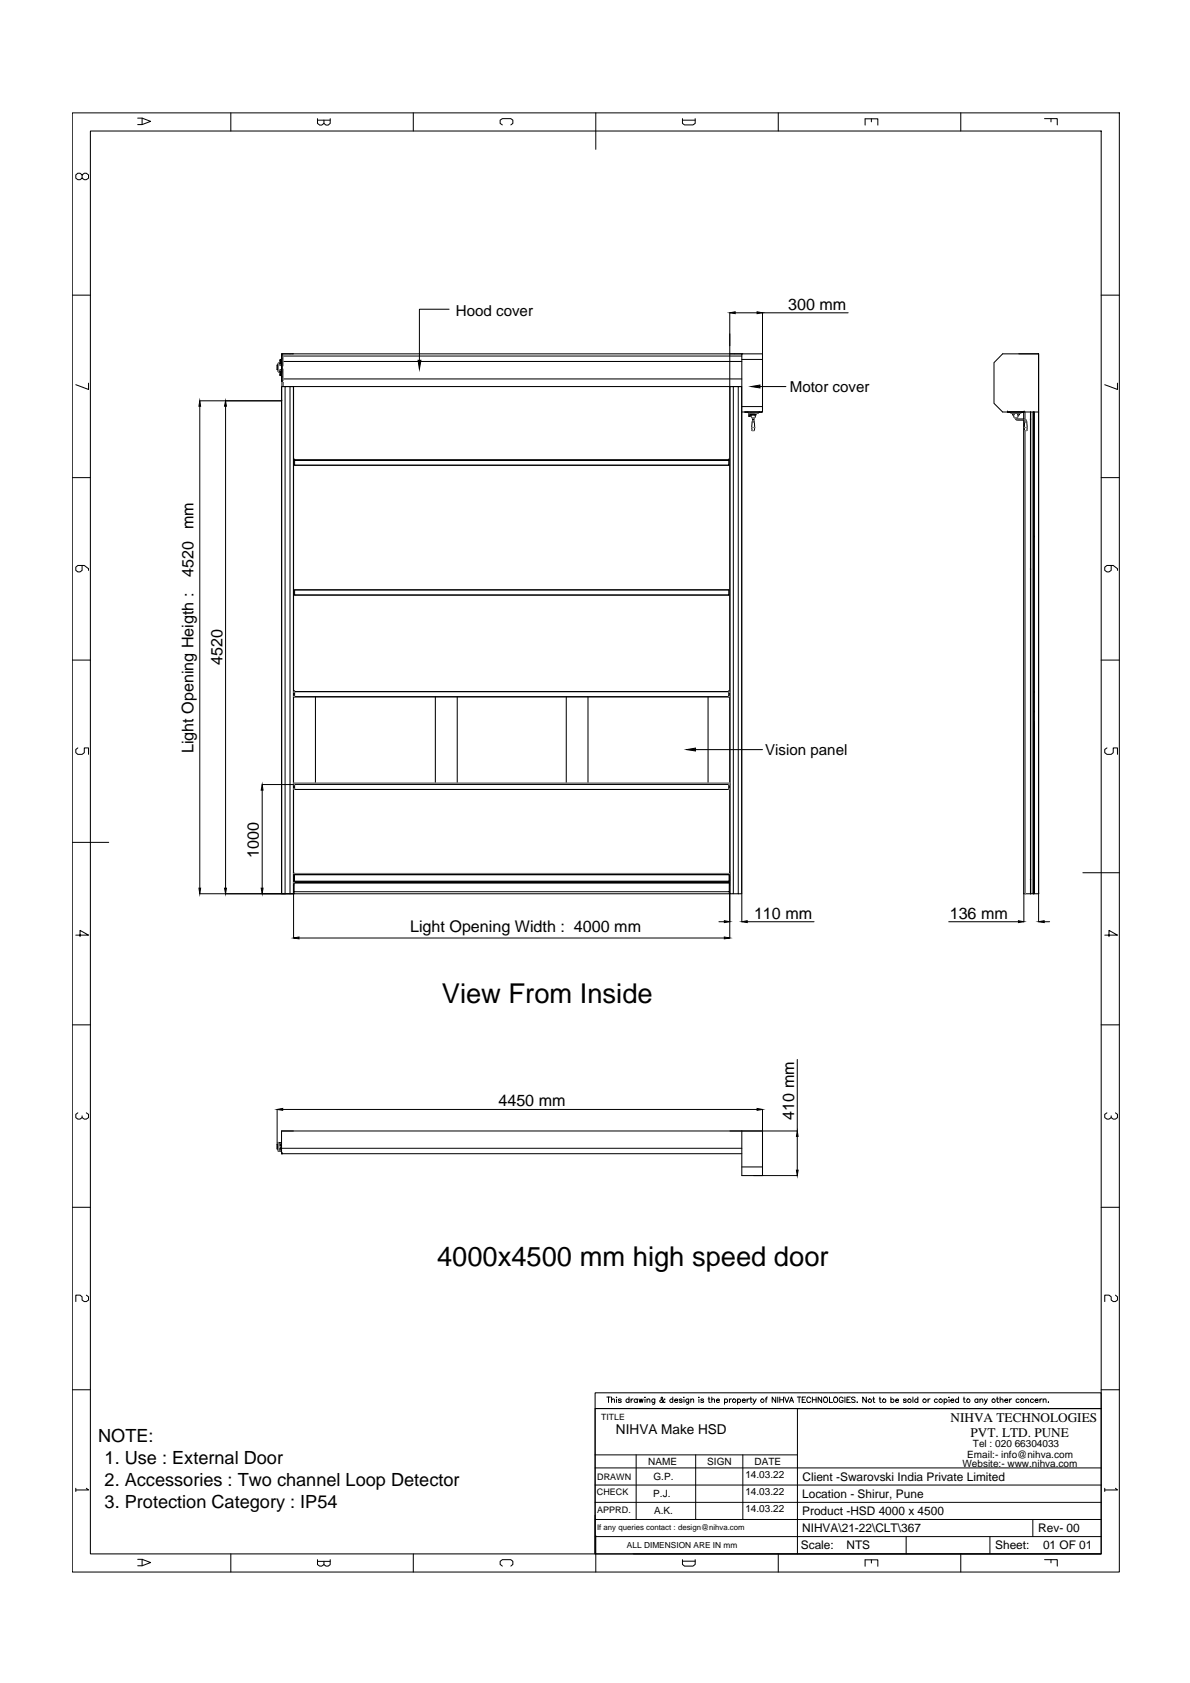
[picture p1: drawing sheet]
<svg xmlns="http://www.w3.org/2000/svg" width="297mm" height="420mm" viewBox="0 0 297 420" stroke-linecap="round" stroke-linejoin="round" font-family="sans-serif">
<!-- layer: 0 -->
<g fill="none" stroke="#000" stroke-width=".25">
<path d="M18 28.2h261.4v364.3h-261.4zM22.6 32.7h252.3v355.2h-252.3zM34.4 29.5h1.1l2.1 .8-2.1 .8h-1.1M35.5 29.5v1.6M57.6 28.2v4.5M79.2 29.6v1.2l.6 .4h.5l.6-.4v-.8M79.2 30h3.2M82.4 29.6v1.2l-.5 .4h-.5l-.5-.4M103.2 28.2v4.5M125.4 31.2l-.6-.4v-.8l.6-.4h2.1l.5 .4v.8l-.5 .4M148.7 28.2v9.1M170.3 29.6v1.2l.6 .4h2.1l.5-.4v-1.2"/>
<path d="M170.3 30h3.2M194.3 28.2v4.5M215.9 31.2v-1.5h3.2v1.5M217.5 29.7v.7M239.8 28.2v4.5M260.7 29.6h3.2v1.6M262.3 29.6v.8M20.5 43.7l.5-.4h.5l.6 .4v.8l-.6 .4h-.5l-.5-.4v-.8l-.5-.4h-.6l-.5 .4v.8l.5 .4h.6l.5-.4M18 73.7h4.6M112.1 77.2h-7.4v12.7M182.2 78.1v156.1M183.5 78.1h5.5"/>
<path d="M211.7 78.1h-21.4v24.8h-5.2M274.9 73.7h4.5M22.1 95.7v1.5l-3.2-1.2M69.2 91.2h.1M69.2 91.2v1.1M69.2 92.3h.2M69.4 92.8h.1M69.4 91.2h-.2v1.1M69.4 90.7v2.1M69.5 90.6l-.1 .1M69.5 92.9h.4M69.5 90.7h.4"/>
<path d="M69.9 93.8h.1M69.9 90.7v.6h.4v1M69.9 92.3v1.2M69.9 92.5l.1 .1M69.9 92.8h.1M69.9 92.6l.1 .9M69.9 92.8v1l.1-.3M69.9 93.8h.4M69.9 93.6h.4M69.9 90.7h.1M70 90l-.1 1.3M70 91h-.1"/>
<path d="M70 90h.1M70 90l-.1 1M70 90l-.1 .7M70.3 92.3h-.4v.5M70.3 89.7h-.4v.3l.4-.1M70.3 94h.2v.1h-.2zM70.3 92.5h.2v.3h-.2zM70.3 90.7h.2v.3h-.2zM70.3 89.6h.2M70.3 91v.3h.2v-.3M70.3 92.2h.2v.3M70.3 88.3h120"/>
<path d="M70.3 88.7v.8M70.3 89.6v1.1M70.3 92.3v.2M70.3 92.8v1.2M70.3 94.1v1M70.3 95.2v.2M70.3 95.1h.2M70.3 88.4h.2M70.3 96.5v126.6M70.4 95.4h.1M70.4 90.2v3M70.5 94.1v1.1l-.2-.1"/>
<path d="M70.5 88.3l-.2 .1M70.5 88.7v.8M70.5 89.6v1.1M70.5 91.3h.1M70.5 92.1v.1M70.5 92.8v1.2M70.7 94.6h114.5M70.7 90.2h114.5M70.7 88.9h114.5M71.2 96.5h-.9v126.6h.9M72.4 96.5h.8v126.6h-.8zM72.4 96.5h-1.2v126.6h1.2"/>
<path d="M72.4 88.3h-1.9v.4h-.2v-.3M72.9 88.3h.4M73.2 96.5h.1M73.3 96.5v137.7M182.2 88.3h3v8.2h-114.9v-1.1h.1v1.1v-1.1h.3v1.1M182.2 96.5h.1M182.2 96.5h.8v126.6h-.8zM183 96.5h1.3M184.3 96.5h.8v126.6h-.8zM185.1 96.5l.1 133.6M185.2 89.7h5.1M189.7 96.5h6.5"/>
<path d="M254.3 88.3h4.9M259.2 88.3v134.8zM259.2 88.3h-8.9l-2.2 2.2v10.2l2.2 2.2h8.9M278.9 95.7v1.5l-3.1-1.2M18 119.2h4.6M49.9 100.1h20.4M49.9 101.4v120.3M56.3 101.4v120.3M70.3 100.1h.1M73.5 114.9h108.4h-108.4M73.5 114.9v1.2h108.4v-1.2M73.5 114.9h108.4"/>
<path d="M73.5 114.9h.1M73.5 116.1h.1M73.5 116.1h108.4M181.9 114.9h.1M181.9 116.1h.1M185.1 101.5h5.2M185.9 102.8l.1 .1M186 102.9h3.6zM186.8 103.1v.1M186.8 102.9v.3M186.9 103.2h2.3M186.9 103.2h.1"/>
<path d="M186.9 103.2h.3M186.9 103.2v.7M186.9 103.9h.1M187 103.2v.7h.5M187 103.9h.5M187.2 103.2h.4M187.2 103.2l.3 .8M187.2 103.2h.1M187.4 103.9h.1M187.5 103.9v.1M187.5 103.9h.1M187.5 104l.1 .3"/>
<path d="M187.6 103.2v.3M187.6 103.5h.1M187.6 103.2h.1M187.6 103.2v.3h.8M187.6 103.5h.8M187.6 106.8l.1 .7M187.6 106.7h.1M187.6 104.2v.1M187.7 107.5h.1M187.7 107.5h.6M187.7 105.4l-.1 1.3M187.8 105.3h-.1"/>
<path d="M187.8 105.3h.5M187.8 104.7l.2 .2 .1-.2M187.9 104.3v1M188.2 104.3v1M188.2 105.3h.1M188.3 107.5h.1M188.3 105.4l.1 1.3M188.4 104.2v.1M188.4 106.7h.1M188.4 106.8l-.1 .7M188.4 103.2h.1M188.4 103.5h.1"/>
<path d="M188.4 103.2v.3M188.5 103.2h-.9M188.5 103.2l-.1 .3M188.5 103.2h.1M188.5 103.2v.3M188.8 103.2h.1M188.8 103.2l-.4 1.1h-.7M189.2 102.9v.3M189.6 102.9h.4M251.5 102.8v.1M251.5 102.9h.5zM251.5 102.9h.1"/>
<path d="M252 102.9h3.2zM252.4 102.9v.3M252.4 103.1v.1M252.4 103.2h2.4M252.7 103.2h.2M252.7 103.2v.3h.3M252.7 103.5h.1M252.7 103.2l.1 .3h.2M252.9 103.5h.1M252.9 103.2h.1M252.9 103.2h1.4M252.9 103.2l.2 .4"/>
<path d="M252.9 103.6l.3 .7M252.9 103.2l.1 .3M253 103.5h.1M253.1 103.6h.1M253.2 104.2v.1M253.4 104.3l.1 .3 .4 .2M253.7 104.3l.2 .3h1.9M253.9 104.9h1.9M254 104.2l-.1 .1M254.1 103.6h.1M254.1 103.5h.3M254.2 103.5h.1"/>
<path d="M254.2 103.5h.2M254.3 103.6l-.3 .7h-.8M254.3 103.5h.1M254.3 103.2h.1M254.3 103.2l-.2 .4M254.4 103.2v.3v-.3M254.4 103.5h.1M254.4 103.2h.1M254.8 102.9l-.1 .3M255.1 102.9h.6zM255.6 102.9v1.7M255.6 106.7h.1"/>
<path d="M255.7 102.9h.1M255.7 102.8l-.1 .1M255.7 106.8v.7M255.7 107.5h.1M255.8 104.6l.3 .2 .1 .5M255.8 104.8l.1 .5M255.8 107.5h.5M255.8 105.4l-.1 1.3M255.8 105.3h.1M255.8 105.3h.5M256.3 105.3h.1M256.3 107.5h.1"/>
<path d="M256.3 105.4l.1 1.3M256.4 106.7h.1M256.4 106.8l-.1 .7M257.2 102.9v1.7M257.2 104.8v37.3M257.2 104.7h.1M257.2 104.6v.1M257.2 104.6h.1M257.3 104.6v.1M257.3 102.9v1.7v-1.7M257.3 104.8v37.3M257.9 102.9v120.2"/>
<path d="M257.9 102.9l.1 120.2M258 102.9v120.2h.1v-42.6M258.1 102.9v31M274.9 119.2h4.5M258.1 133.9v.1M258.1 134h.1M258.1 133.9h.1M258.1 134v38.7M20.5 141.2v1.2l-.5 .4h-.6l-.5-.4v-.8l.5-.4h1.6l1.1 .8v.4M73.5 147.3h108.4v1.2h-108.4zM73.5 148.5h108.4M257.2 142.2v77.3"/>
<path d="M257.2 142.1h.1M257.2 142v.1M257.2 142h.1M257.3 142v.1M257.3 142.2v77.3M277.4 141.2v1.2l-.6 .4h-.5l-.5-.4v-.8l.5-.4h1.6l1 .8v.4M18 164.8h4.6M73.3 173.9h108.9M73.3 172.7h.2M73.5 172.7h108.4M73.5 172.7h.1M73.5 172.7v1.3l108.4-.1"/>
<path d="M78.7 174v21.4M108.7 174v21.4M114.1 174v21.4M141.4 174v21.4M146.8 174v21.4M176.7 174v21.4M181.9 172.7h.1M181.9 172.7v1.2M181.9 173.9h.1M181.9 172.7h.3M258.1 172.7v.1M258.1 177.5v.2"/>
<path d="M258.1 177.5h.1M258.1 172.7h.1M258.1 177.7h.1M258.1 172.8h.1M258.1 172.8v4.7M258.1 177.7v2.5M274.9 164.8h4.5M19.4 186.7l-.5 .4v.8l.5 .4h1.1l.5-.4v-1.2h1.1v1.6M65.4 195.9h8.1M65.4 197.3v24.4M73.3 197h108.9M73.3 195.8h108.9"/>
<path d="M73.5 195.8l108.4 .1M73.5 197.1h.1M73.5 195.9v1.2M73.5 195.8v.1M173.6 187.1h16.7M181.9 197v.1M181.9 195.9v1.1M181.9 195.9h.1M181.9 195.9h.3M181.9 195.8h.1M258.1 180.2v.3M258.1 180.2h.1"/>
<path d="M258.1 180.5h.1M258.1 180.5v42.6v-42.6M276.3 186.7l-.5 .4v.8l.5 .4h1.1l.5-.4v-1.2h1v1.6M18 210.3h9.1M73.2 217.7l.1 .1M73.3 218.4l.1 .1M73.3 218.6v2.3M73.3 218.3h.1M73.3 217.8v.6M73.4 218.1h108.6v.3h-108.6zM73.4 218.4v1.6h108.6v-1.6M73.4 220v.2h108.6v-.2"/>
<path d="M73.4 219.9h.1M73.4 218.6h.1M182 218.3v.2M182 219.9h.1M182.1 218.6l-.1 1.3M182.1 218.6v1.3zM182.1 219.9l.1 1.1M182.2 217.7l-.1 .7M257.2 219.7v3.4M257.2 219.5v.1M257.2 219.5h.1M257.3 219.6h-.1"/>
<path d="M257.3 219.5v.1M257.3 219.7v3.4zM270.3 217.9h9.1M18.9 233.5h3.2l-2.1-1.2v1.5M73.3 220.9l-.1 .1M73.3 220.4h.1M73.4 220.2h108.6v.3h-108.6zM73.4 220.5v2.1h108.6v-2.1M73.4 220.2h.1M73.4 222.6v.5M74.6 234.2h106.2M179.5 230.1h1.3"/>
<path d="M182 220.2h.1M182 222.6v.5h-132.1M182 220.2h-108.7M182.2 223.1h.1M183 223.1h1.3M186.5 230.1h16.7M236.8 230.1h17.4M257.9 223.1h-2.3v-118.2v125.2M257.9 223.1h.1M258.1 223.1h.1M258.1 223.1h1.1M259.2 223.1h.1"/>
<path d="M259.2 223.1v7M260.6 230.1h1.4M275.8 233.5h3.1l-2.1-1.2v1.5M18 255.8h4.6M274.9 255.8h4.5M19.4 277.8l-.5 .4v.8l.5 .4h.6l.5-.4M21.5 277.8l.6 .4v.8l-.6 .4h-.5l-.5-.4v-.4M69.2 277v8.8M70.6 277h118.4M190.3 277v16.5M199 264.5v17.8h-128.7M276.3 277.8l-.5 .4v.8l.5 .4h.5l.6-.4"/>
<path d="M278.4 277.8l.5 .4v.8l-.5 .4h-.5l-.5-.4v-.4M69.2 285.8v1h.2M69.2 285.8h.1M69.2 285.8v1M69.2 285.7h.2M69.3 286.2l.1 .2zM69.4 285.8h.1M69.4 287.3l.9 .1M69.5 285.2l-.1 2.1M69.5 285.2h.8M69.9 286.7h.1M69.9 285.9h.1"/>
<path d="M69.9 285.4v.5M69.9 286.7v.6M69.9 285.5h.1M69.9 287.1h.1M70 285.5h-.1M70 286.7l-.1 .6h.4M70 286.7l-.1 .4M70.3 282.4v5.6h.2h-.2M70.3 285.9h-.4v.8h115.3M70.3 285.4h-.4l.1 .5-.1-.4M70.3 288h.1M70.3 288h114.9"/>
<path d="M70.3 282.3v.1M70.5 288h.1M185.2 282.3v11.2h13.8M185.2 291.3h5.1M199 283.7v8.4M18 301.4h4.6M274.9 301.4h4.5M21.5 323.3l.6 .5v.8l-.6 .3h-.5l-.5-.3v-.8l-.5-.5h-1.1v1.6M278.4 323.3l.5 .5v.8l-.5 .3h-.5l-.5-.3v-.8l-.6-.5h-1v1.6M18 346.9h4.6M148.5 347.7h126.4v3.9h-126.4zM148.5 351.6h126.4v36.3h-126.4z"/>
<path d="M148.5 351.6v36.3M151.5 348.8h.9M151.9 348.8v1.3M152.7 349.5l.3-.3 .3 .1 .1 .8M152.7 348.8v1.3M153.9 348.8v.1zM153.9 349.3v.8M155.1 349.4l-.3-.2-.4 .1v.3l.6 .1 .1 .3-.3 .1-.5-.1M157 349.4a.43 .43 0 0 0-.6 0 .43 .43 0 0 0 0 .6 .43 .43 0 0 0 .6 0M157 348.8v1.3M157.5 349.2v.9M158 349.2l-.5 .4"/>
<path d="M159.1 349.4a.45 .45 0 0 0-.7 0 .45 .45 0 0 0 0 .6 .45 .45 0 0 0 .7 0M159.1 349.2v.9M159.5 349.2l.3 .9 .2-.9 .3 .9 .2-.9M161 348.8v.1zM161 349.3v.8M161.5 349.5l.3-.3 .3 .1 .1 .8M161.5 349.2v.9M163.4 349.2v1.3h-.5M163.4 349.4a.43 .43 0 0 0-.6 0 .43 .43 0 0 0 0 .6 .43 .43 0 0 0 .6 0M166 349.4l-.1-.2a.78 .78 0 0 1-1.1 .8v-.4l.6-.4-.2-.4-.2 .2 .1 .3 .6 .8 .3-.1M167.9 349.4a.43 .43 0 0 0-.6 0 .43 .43 0 0 0 0 .6 .43 .43 0 0 0 .6 0M167.9 348.8v1.3"/>
<path d="M168.4 349.6h.8a.42 .42 0 0 0-.8-.2 .42 .42 0 0 0 .3 .7l.5-.1M170.3 349.4l-.3-.2-.4 .1v.3l.6 .1 .1 .3-.3 .1-.5-.1M170.7 348.8v.1zM170.7 349.3v.8M171.9 349.2v1.3h-.5M171.9 349.4a.43 .43 0 0 0-.6 0 .43 .43 0 0 0 0 .6 .43 .43 0 0 0 .6 0M172.4 349.5l.4-.3 .3 .1v.8M172.4 349.2v.9M174.5 348.8v.1zM174.5 349.3v.8M175.6 349.4l-.2-.2-.4 .1v.3l.6 .1v.3l-.2 .1-.5-.1M176.7 349.2h.5"/>
<path d="M177 348.8v1.3h.3M177.7 349.5l.3-.3 .3 .1 .1 .8M177.7 348.8v1.3M178.8 349.6h.8v-.1a.42 .42 0 0 0-.7-.1 .42 .42 0 0 0 0 .6 .42 .42 0 0 0 .7 0M180.8 349.4a.43 .43 0 0 1 .7 0 .43 .43 0 0 1 0 .6 .43 .43 0 0 1-.7 0M180.8 349.2v1.4M182.1 349.2v.9M182.6 349.2l-.4 .1-.1 .3M184.1 349.4a.43 .43 0 0 1 .6 0 .43 .43 0 0 1 0 .6 .43 .43 0 0 1-.6 0M184.1 349.2v1.4M185.3 349.6h.8a.42 .42 0 0 0-.8-.2 .42 .42 0 0 0 .3 .7l.5-.1M186.5 349.2v.9"/>
<path d="M187 349.2l-.5 .4M187.2 349.2h.5M187.4 348.8l.1 1.3h.2M188 349.2l.3 .9 .5-.9M188.3 350.1l-.4 .5M191.1 349.2h.4M191.6 348.8l-.4 .2v1.1M193.6 348.8v1.3l-.9-1.3v1.3M194.1 348.8v1.3M194.6 348.8v1.3M194.6 349.4h1M195.6 348.8v1.3"/>
<path d="M195.9 348.8l.5 1.3 .5-1.3M197.1 350.1l.5-1.3 .5 1.3M197.2 349.7h.7M199 348.8h.9M199.5 348.8v1.3M200.2 349.4h.5M201.1 348.8h-.9v1.3h.9M202.4 349.1a.58 .58 0 0 0-.9-.2 .58 .58 0 0 0 0 .9l.3 .3h.3l.3-.3M202.8 349.4h.9M202.8 348.8v1.3M203.7 348.8v1.3M205.1 348.8v1.3l-.9-1.3v1.3"/>
<path d="M205.7 349a.64 .64 0 0 1 .9 .2 .64 .64 0 0 1-.3 .9 .65 .65 0 0 1-.7-.3 .65 .65 0 0 1 .1-.8zM207.1 348.8v1.3h.7M210.4 349.1a.58 .58 0 0 0-.8-.2 .58 .58 0 0 0 0 .9 .46 .46 0 0 0 .5 .3 .46 .46 0 0 0 .3-.5h-.3M210.9 348.8v1.3M211.4 349.4h.5M212.3 348.8h-.9v1.3h.9M213.4 349l-.3-.2-.5 .2 .1 .3 .7 .4v.3l-.3 .1-.5-.1M214 350v.1zM216.2 348.8v1.3l-.9-1.3v1.3M217.8 349.2h.5M218.1 348.8v1.3h.3M219.5 349.2h.4"/>
<path d="M219.6 348.8v1.1l.4 .2M222.4 349.4a.43 .43 0 0 1 .6 0 .43 .43 0 0 1 0 .6 .43 .43 0 0 1-.6 0M222.4 348.8v1.3M223.5 349.6h.8a.41 .41 0 0 0-.6-.3 .41 .41 0 0 0-.1 .7l.3 .1 .4-.1M226.2 349.4l-.3-.2-.3 .1v.3l.5 .1 .1 .3-.3 .1-.4-.1M227.9 348.8v1.3M229.1 349.4a.45 .45 0 0 0-.7 0 .45 .45 0 0 0 0 .6 .45 .45 0 0 0 .7 0M229.1 348.8v1.3M231.6 349.2v.9M232.2 349.2l-.4 .1-.2 .3M234 349.4a.43 .43 0 0 0-.7 0 .43 .43 0 0 0 0 .6 .43 .43 0 0 0 .7 0M235.7 349.4a.43 .43 0 0 1 .6 0 .43 .43 0 0 1 0 .6 .43 .43 0 0 1-.6 0"/>
<path d="M235.7 349.2v1.4M236.9 348.8v.1zM236.9 349.3v.8M237.3 349.6h.8a.41 .41 0 0 0-.6-.3 .41 .41 0 0 0-.1 .7l.3 .1 .4-.1M239.3 349.4a.45 .45 0 0 0-.7 0 .45 .45 0 0 0 0 .6 .45 .45 0 0 0 .7 0M239.3 348.8v1.3M240.5 349.2h.4M240.6 348.8v1.1l.4 .2M244.1 349.4a.43 .43 0 0 0-.6 0 .43 .43 0 0 0 0 .6 .43 .43 0 0 0 .6 0M244.1 349.2v.9M244.6 349.5l.3-.3 .3 .1 .1 .8M244.6 349.2v.9"/>
<path d="M245.7 349.2l.4 .9 .4-.9M246.1 350.1l-.5 .5M248.8 349.2h.4M248.9 348.8v1.1l.4 .2M249.6 349.5l.4-.3 .3 .1 .1 .8M249.6 348.8v1.3M250.8 349.6h.8a.42 .42 0 0 0-.7-.2 .42 .42 0 0 0 .2 .7l.5-.1M252 349.2v.9M252.5 349.2l-.5 .4M254.4 349.4a.43 .43 0 0 0-.6 0 .43 .43 0 0 0 0 .6 .43 .43 0 0 0 .6 0M256 349.5l.4-.3 .3 .1 .1 .8M256 349.2v.9"/>
<path d="M258 349.4a.43 .43 0 0 0-.7 0 .43 .43 0 0 0 0 .6 .43 .43 0 0 0 .7 0M258.4 349.6h.7a.42 .42 0 0 0-.7-.2 .42 .42 0 0 0 .3 .7l.4-.1M259.6 349.2v.9M260.1 349.2l-.3 .1-.2 .3M260.4 349.5l.3-.3 .4 .1v.8M260.4 349.2v.9M261.6 350.1h.1zM274.9 351.6h-75.8v36.3M274.9 346.9h4.5M18.9 371.5v.8M21.5 371.5l.6 .5h-3.2M148.5 379.3h126.4"/>
<path d="M148.5 375.1h126.4M148.5 370.7h126.4M148.5 366.5h126.4M148.5 363.2h50.6M158.8 363.2v16.1M173.7 363.2v16.1M185.4 363.2v16.1M257.8 379.3v4.3M275.8 371.5v.8M278.4 371.5l.5 .5h-3.1M34.4 389.3h1.1l2.1 .8-2.1 .8h-1.1M35.5 389.3v1.6"/>
<path d="M57.6 387.9v4.6M79.2 389.4v1.2l.6 .4h.5l.6-.4v-.8M79.2 389.8h3.2M82.4 389.4v1.2l-.5 .4h-.5l-.5-.4M103.2 387.9v4.6M125.4 391l-.6-.4v-.8l.6-.4h2.1l.5 .4v.8l-.5 .4M148.5 383.6h126.4M148.7 383.4v9.1M158.1 387.9h116.8M170.3 389.4v1.2l.6 .4h2.1l.5-.4v-1.2M170.3 389.7h3.2M194.3 387.9v4.6"/>
<path d="M215.9 391v-1.6h3.2v1.6M217.5 389.4v.8M226.2 383.6v4.3M239.8 387.9v4.6M247.1 383.6v4.3M260.7 389.4h3.2v1.6M262.3 389.4v.8"/>
<circle cx="183.2" cy="349.7" r=".45"/>
<circle cx="190.3" cy="349.7" r=".44"/>
<circle cx="208.6" cy="349.4" r=".64"/>
<circle cx="217.1" cy="349.7" r=".44"/>
<circle cx="220.7" cy="349.7" r=".45"/>
<circle cx="227" cy="349.7" r=".45"/>
<circle cx="230.8" cy="349.7" r=".45"/>
<circle cx="234.8" cy="349.7" r=".45"/>
<circle cx="241.7" cy="349.7" r=".45"/>
<circle cx="248" cy="349.7" r=".45"/>
<circle cx="255.2" cy="349.7" r=".45"/>
</g>
<g fill="none" stroke="#808080" stroke-width=".25">
<path d="M69.5 90.7v2.2M69.9 91v.3M69.9 92.3v.2M70.3 95.4v1.1M70.4 95.4v1.1M70.6 95.4v1.1M70.7 88.5v2.8M70.7 92.1v2.9M186.8 103.2h2.4M187.5 103.9v.1M187.6 104.3h.8M187.6 106.8h.8"/>
<path d="M187.6 106.7h.8M187.7 107.5h.6M187.7 105.4h.6M187.9 104.5h.3M187.9 105h.3M188.5 103.2h.3M252.4 103.2h2.4M252.9 103.6h.2M253.2 104.3h.8M253.4 104.5h.3M253.9 104.6v.3M254.1 103.6h.2"/>
<path d="M255.7 106.8h.7M255.7 106.7h.7M255.7 107.5h.6M255.8 105.4h.5M255.8 104.6v.3M255.9 105h.3M255.9 102.9v1.7M255.9 105v.3M255.9 107.5v115.6M73.3 172.8h.2M73.3 173.8h.2M73.3 172.7h.2"/>
<path d="M73.3 173.9h.2M181.9 172.8h.3M181.9 173.8h.3M181.9 172.7h.3M181.9 173.9h.3M73.3 195.6h108.9M73.3 195.4h108.9M73.3 195.9h.2M73.3 197h.2M181.9 195.9h.3M181.9 197h.3M73.3 218.1h.1"/>
<path d="M73.3 218h108.8M182 218.1h.1M73.3 220.3h.1M73.3 220.2h.1M73.3 220.4h.1M69.5 285.2v2.2M69.9 285.4v.1M69.9 287.1v.2"/>
</g>
<g fill="#000" stroke="#000" stroke-width=".25">
<path d="M182.2 78.1l1.3-.3v.5zM189 77.8l1.3 .3-1.3 .2zM104.4 89.9h.7l-.4 2.2zM187.5 96.5l2.2-.4v.7zM49.9 100.1l.2 1.3h-.4zM56.3 100.1l.2 1.3h-.5zM65.4 195.9l.3 1.4h-.5zM171.4 187.1l2.2-.3v.7zM49.7 221.7h.4l-.2 1.4zM56 221.7h.5l-.2 1.4zM65.2 221.7h.5l-.3 1.4zM73.3 234.2l1.3-.3v.5z"/>
<path d="M180.8 233.9l1.4 .3-1.4 .2zM180.8 229.9l1.4 .2-1.4 .2zM185.2 230.1l1.3-.2v.4zM254.2 229.9l1.4 .2-1.4 .2zM259.2 230.1l1.4-.2v.4zM69.2 277l1.4-.3v.5zM189 276.7l1.3 .3-1.3 .2zM198.8 292.1h.4l-.2 1.4zM199 282.3l.2 1.4h-.4z"/>
</g>
<g font-size="6.8">
<text x="110.3" y="250.3">View From Inside</text>
<text x="109.1" y="316">4000x4500 mm high speed door</text>
</g>
<g font-size="4.5">
<text x="24.5" y="360">NOTE:</text>
<text x="26.1" y="365.5">1. Use : External Door</text>
<text x="26.1" y="371">2. Accessories : Two channel Loop Detector</text>
<text x="26.1" y="376.4">3. Protection Category : IP54</text>
</g>
<g font-size="4">
<text x="196.7" y="77.3">300 mm</text>
<text x="48.3" y="132.2" transform="rotate(-90 48.3 132.2)">mm</text>
<text x="48.3" y="144" transform="rotate(-90 48.3 144)">4520</text>
<text x="55.5" y="166" transform="rotate(-90 55.5 166)">4520</text>
<text x="48.3" y="188" transform="rotate(-90 48.3 188)">Light Opening Heigth :</text>
<text x="64.6" y="214.1" transform="rotate(-90 64.6 214.1)">1000</text>
<text x="102.4" y="232.6">Light Opening Width : 4000 mm</text>
<text x="188.2" y="229.3">110 mm</text>
<text x="237.1" y="229.3">136 mm</text>
<text x="124.4" y="276.2">4450 mm</text>
<text x="198.2" y="279.5" transform="rotate(-90 198.2 279.5)">410 mm</text>
</g>
<g font-size="3.8">
<text x="113.8" y="78.9">Hood cover</text>
<text x="197.1" y="97.9">Motor cover</text>
<text x="191" y="188.6">Vision panel</text>
</g>
<text font-size="3.4" x="153.8" y="358">NIHVA Make HSD</text>
<g font-size="3.3">
<text x="237.3" y="355.1">NIHVA TECHNOLOGIES</text>
<text x="242.2" y="358.8">PVT. LTD. PUNE</text>
</g>
<g font-size="3">
<text x="200.3" y="369.6">Client -Swarovski India Private Limited</text>
<text x="200.2" y="373.9">Location - Shirur, Pune</text>
<text x="200.2" y="382.5">NIHVA\21-22\CLT\367</text>
<text x="200.2" y="378.2">Product -HSD 4000 x 4500</text>
<text x="259.2" y="382.5">Rev- 00</text>
<text x="199.9" y="386.8">Scale:</text>
<text x="211.3" y="386.8">NTS</text>
<text x="248.4" y="386.8">Sheet:</text>
<text x="260.3" y="386.8">01 OF 01</text>
</g>
<g font-size="2.5">
<text x="161.8" y="365.8">NAME</text>
<text x="176.5" y="365.8">SIGN</text>
<text x="188.3" y="365.8">DATE</text>
<text x="241.4" y="363.9">Email:- info@nihva.com</text>
<text x="242.9" y="361.3">Tel : 020 66304033</text>
<text x="163.1" y="369.5">G.P.</text>
<text x="186.1" y="368.9">14.03.22</text>
<text x="240.2" y="366.2">Website:- www.nihva.com</text>
<text x="163.1" y="373.8">P.J.</text>
<text x="186.1" y="373.2">14.03.22</text>
<text x="186.1" y="377.5">14.03.22</text>
<text x="163.3" y="378.1">A.K.</text>
</g>
<g font-size="2.2">
<text x="150.1" y="354.4">TITLE</text>
<text x="149.1" y="369.5">DRAWN</text>
<text x="149" y="373.3">CHECK</text>
<text x="149.1" y="377.6">APPRD.</text>
</g>
<text font-size="2.1" x="156.5" y="386.5">ALL DIMENSION ARE IN mm</text>
<text font-size="1.9" x="149.1" y="382">If any queries contact : design@nihva.com</text>
</svg>
